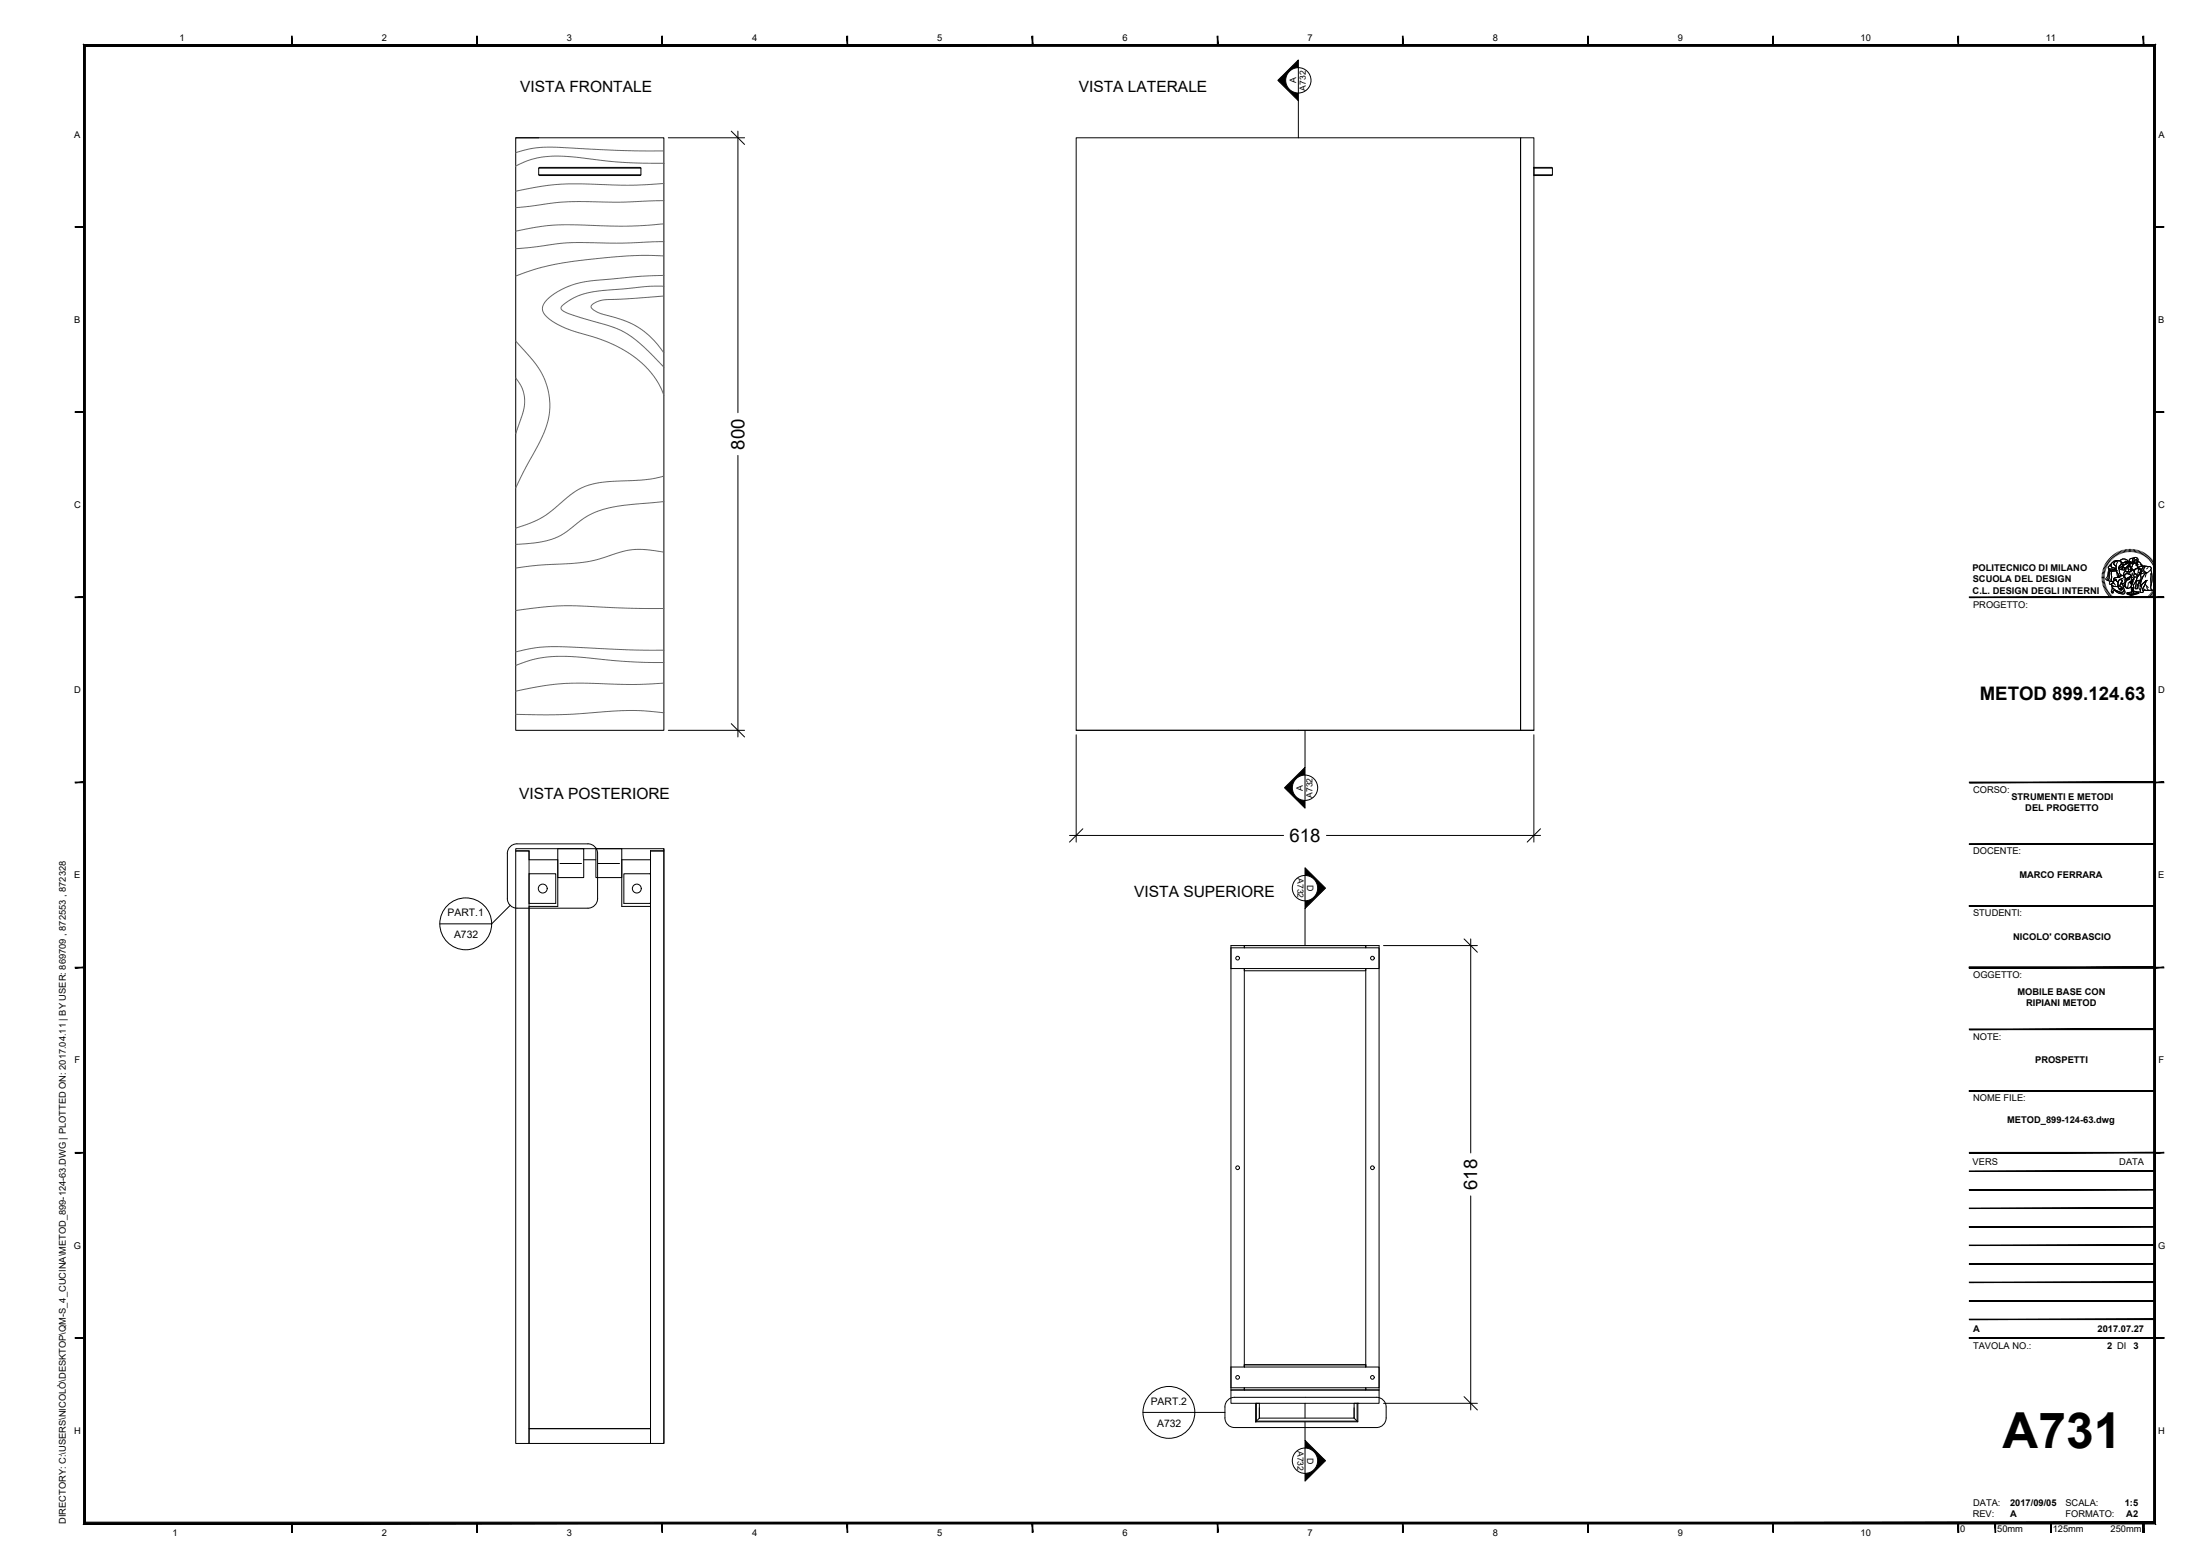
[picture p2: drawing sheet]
<svg xmlns="http://www.w3.org/2000/svg" width="594mm" height="420mm" viewBox="0 0 594 420" stroke-linecap="round" stroke-linejoin="round" font-family="sans-serif">
<!-- layer: Livello 1 -->
<g fill="none" stroke="#000" stroke-width=".27">
<path d="M139.3 37.2h6.2M139.3 37.2h40v160h-40zM290.6 37.2h120v160h-120zM410.6 37.2h3.6v160h-3.6zM145.5 47.2h27.6M145.5 45.4h27.6M145.5 45.4l.2-.2h27.2l.2 .2v1.8l-.2 .2h-27.2l-.2-.2zM414.2 45.4h5M414.2 47.2h5M419.2 45.4l-.2-.2h-4.8v2.2h4.8l.2-.2M419.2 45.4v1.8M567.6 155.9h.6"/>
<path d="M567.6 155.6h.7M567.6 155.2l.7 .1M567.6 154.9l.7 .1M567.7 154.5l.7 .1M567.8 154.2l.6 .1M567.9 153.8l.6 .2M568 153.5l.6 .2M568.1 153.2l.6 .2M568.2 152.8l.7 .3M568.3 156.3h-.7M568.3 156.6h-.7M568.3 156.9l-.7 .1"/>
<path d="M568.4 157.2l-.7 .2M568.4 152.5l.6 .3M568.4 157.6l-.6 .1M568.5 157.9l-.6 .2M568.6 152.2l.6 .3M568.6 158.2l-.6 .2M568.7 158.5l-.6 .2M568.7 151.9l.6 .3M568.8 158.8l-.6 .3M568.9 151.6l.6 .4M569 159.1l-.6 .3M569.1 159.4l-.6 .3"/>
<path d="M569.2 151.3l.5 .4M569.3 159.7l-.6 .3M569.4 151l.5 .5M569.5 153.6h.1M569.5 153.6v.4M569.5 159.9l-.6 .4M569.6 150.8l.5 .4M569.6 154.1l-.2 .5-.1 1.4-.4 .6 .4 .2M569.7 154.1l-.2-.5 .6 .1a.82 .82 0 0 0 1.3-.2l.1 .6M569.7 154.1h.1M569.7 154.1l-.4 .1-.2 1.4-.5 .7 .3 .3M569.7 154.1h1.8"/>
<path d="M569.8 152.5l.3-.2v.3a.81 .81 0 0 0 .9 .8l.3 .1-.1 .2a.64 .64 0 0 1-1-.1l-.4 .1a.51 .51 0 0 1-.5-.4 .51 .51 0 0 1 .3-.6zM569.9 150.5l.4 .5M569.9 154.1l.4 .1-.2 .6v2.1l-.1 .1a.43 .43 0 0 1-.6-.2 .43 .43 0 0 1 .1-.6l.1-1.4zM569.9 154.1l-.3 .6-.1 1.5-.2 .6 .7 .2M570.1 152.3l-.6 .6a.44 .44 0 0 0-.2 .5 .44 .44 0 0 0 .5 .3h.3a.81 .81 0 0 0 1.3-.2M570.1 157.7h.1M570.1 157.7l.2 .3M570.1 150.3l.5 .5M570.1 157.7h.1a1.21 1.21 0 0 0 1.7 .5M570.2 157h.1M570.2 152l.6-.4 1.3-.2a.99 .99 0 0 0-1.2 1l.5 .4v.7l-.6-.2a.66 .66 0 0 1-.7-.7zM570.3 158l.7 .4 .9-.2"/>
<path d="M570.3 158.1l.1 .5 .7 .7 1.9 .9M570.3 158.1l.7 .3 .9-.2 .4 1 .2-.2 .3 .4-.1-.5 .3 .4-.1-.3M570.3 158.1h.1M570.3 154.2l-.2 .6 .1 2.2M570.4 150l.4 .5M570.4 158.7v.2a.85 .85 0 0 0 0 1.2l.3-.2-.2-.1a.49 .49 0 0 1 .4-.4 .49 .49 0 0 1 .5 .3l.9 .5a1.04 1.04 0 0 0 1.5-.1l-.2-.8M570.5 158.7l.7 .7 1.4 .5h.7l.3-.6a.65 .65 0 0 1 .1 1 .65 .65 0 0 1-1 0l-1.3-.6a.44 .44 0 0 0-.5-.3 .44 .44 0 0 0-.3 .5v.2h-.2a.82 .82 0 0 1 0-1.2zM570.6 157.2a.5 .5 0 0 0-.8-.2 .5 .5 0 0 0 .1 .8 .72 .72 0 0 1 .7-.4 .72 .72 0 0 1 .7 .6M570.7 149.8l.4 .6M571 149.6l.4 .6M571.1 151.7l.8-.3a.73 .73 0 0 1 .9 .5 .73 .73 0 0 1-.5 .9l-.2 .6 .1 .3a1.43 1.43 0 0 0 .6 1.6l.2 .1-.5 .1-.1 .4-.4-.2 .1-.4-.6-1.2-.1-1.3a.65 .65 0 0 1-.5-.4 .65 .65 0 0 1 .2-.7zM571.2 156.5l.7 .7"/>
<path d="M571.2 156.6l-.5 .5 .1 .4M571.3 156.6l.7 .6v-.2a.53 .53 0 0 1 .6-.5 .53 .53 0 0 1 .5 .5 .32 .32 0 0 0-.3 .3 .32 .32 0 0 0 .3 .4M571.3 156.6h.1M571.3 156.6l.1 .1a.73 .73 0 0 1 .5 1.1v.4M571.3 156.6l-.6 .5 .1 .4-.7 .2M571.3 149.4l.3 .6M571.3 153.5l-.5-.2a.67 .67 0 0 1-.8-.7l.2-.5 .5-.5 .8-.2a.82 .82 0 0 1 1.1 .2 .82 .82 0 0 1-.1 1.1 .92 .92 0 0 0-.2 1.3 1.1 1.1 0 0 0 .7 1.4l-.5 .1M571.5 154.1h.1M571.5 154.1l.6 1.2-.1 .5-.3 .1a.72 .72 0 0 0-.9 .7l.2 .1-.3 .5-.5-.2M571.5 154.1a1.01 1.01 0 0 0-1.4 .6l.1 2.3M571.6 149.2l.3 .6M571.6 154.5l.2 1.4"/>
<path d="M571.8 151.7l-.4 1v1.3l.7 1.3-.1 .5 .4 .1 .1-.4M571.9 149.1l.3 .6M571.9 158.2l.1-1a.59 .59 0 0 1 .4-.7 .59 .59 0 0 1 .7 .4l-.7 1.4 .8 .7-.4-.2 .2 .5-.3-.4M571.9 158.2h.1M571.9 158.2l.1 .5 .3 .3v.2l.2-.2M572 155.8l-.3 .1a.6 .6 0 0 0-.7 .1 .6 .6 0 0 0-.2 .6l.2 .1M572.1 151.4a1.01 1.01 0 0 0-1.2 1l.5 .4M572.2 148.9l.3 .6M572.3 156.5a.47 .47 0 0 1 .7 .2 .47 .47 0 0 1-.2 .6l-.4 1 .8 .6-.4-.1 .1 .5-.2-.4v.5l-.2-.4-.2 .2 .1-.2-.4-.6v-1.2zM572.4 153.3a.56 .56 0 0 0 .8 .5M572.5 151.5h.1M572.5 151.5l.7-.6 1.1 .3a.3 .3 0 0 1 .3 .4 .3 .3 0 0 1-.5 .1l-.1-.2-.6 .5-.6-.2"/>
<path d="M572.5 155.5h.1M572.5 155.5l-.1 .4-.4-.1-.3 .1a.72 .72 0 0 0-.9 .7l.2 .1 .3-.1M572.5 159h.1M572.6 148.8l.2 .6M572.7 158.9l.1 .5-.3-.4M572.7 158.9h.1M572.7 151.2l.4-.3h.7l.5 .3 .3 .4-.2 .2-.4-.3-.5 .5h-.4l-.6-.5zM572.7 157.6l-.3 .7 .8 .6-.4-.1 .1 .2M572.7 157.6h.1M572.7 157.5l.4 .2M572.8 157.5l-.1 .1M572.8 157.5h.1"/>
<path d="M572.8 157.5l.3 .2 .3 1a.79 .79 0 0 1 .1 .9 .79 .79 0 0 1-.9 .3l-1.5-.6-.7-.7-.1-.5M572.9 148.7l.2 .6M572.9 159h.1M573 156.3l-.5 .1M573 156.3h.1M573 156.3h.2M573 155.4l-.5 .1M573 155.4h.1M573 155.4l.6 .2M573 155.4l.6 .3 .5 .8M573.1 153h.1M573.1 153l.3 .2"/>
<path d="M573.1 157.7h.1M573.1 153l-1 .4M573.1 157.7l.3 1a.81 .81 0 0 1-.3 1.2h-.5M573.1 153l-.7 .3a.59 .59 0 0 0 .8 .5l-.2-.3 .3-.3M573.1 153.2l.9 .1-.3 .1a.38 .38 0 0 1-.4 .6 .38 .38 0 0 1-.2-.7zM573.2 152.7h.1M573.2 152.7l-.1 .3M573.2 148.6l.2 .6M573.3 153.2h.1M573.3 152.4l-.9 .3-.3 .7M573.3 152.4h.1M573.3 152.4l-.1 .3"/>
<path d="M573.3 152.4l-.3 .5M573.4 153.2h.1M573.4 155.9l.8 .5M573.5 153.3a.33 .33 0 0 0-.4 .3 .33 .33 0 0 0 .4 .3 .33 .33 0 0 0 .2-.5l.3-.1-.7 .1M573.5 156.4l.3 .4-.1 .5M573.6 155.6h.1M573.6 155.6l.5 1.1M573.6 155.6l.2-.4a.9 .9 0 0 1 1.2-.1l.3 .3a.26 .26 0 0 1 .1 .4 .26 .26 0 0 1-.4 0l-.5 .3M573.6 148.5l.1 .6M573.6 158.2l.8 .7M573.6 155.3l.6-.4h.6l.5 .5a.3 .3 0 0 1 .1 .4 .3 .3 0 0 1-.4 0l-.3 .2a.51 .51 0 0 1-.6 .3 .51 .51 0 0 1-.4-.5zM573.7 157.3l-.6 .4"/>
<path d="M573.7 157.3h.1M573.8 152.3l.1 .1M573.9 152.4h.1M573.9 151.9l.2 .1M573.9 154.2h.1M573.9 154.2l-.4 .6-.1 .7M573.9 157.6l.1 .9M573.9 148.4l.2 .7M574 158.5h.1M574 152h-.1M574 152.3h.1M574 152.3l-.3 .2-.4-.2-.6 .2"/>
<path d="M574 156.2l1.2-.3-.1 .4-.5 .3-.5-.2zM574.1 157l-.3 1-.4 .4M574.1 156.5h.1M574.1 156.5l-.1 .5-.3 .3M574.1 156.5l-.2 1.1-.3 .6 .4 .4a.94 .94 0 0 0 1.4 0l.1 .1M574.1 156.7h.1M574.1 156.7l-.1 .4-.3 .2M574.3 152.1l.8-.2a.32 .32 0 0 1 .1 .6 .32 .32 0 0 1-.5-.2zM574.3 148.4l.1 .6M574.3 151.8l-.3 .5M574.3 151.7h.1M574.3 151.7l-.2 .6-.2 .1"/>
<path d="M574.3 151.7l-.3-.2-.6 .5-.6-.2-.1 .7 .6-.2 .4 .2 .2-.1M574.3 153l.5-.3 .4 .1 .5 1a.22 .22 0 0 1-.1 .3 .22 .22 0 0 1-.3-.1 .22 .22 0 0 1 .2-.3l-.2-.7a.44 .44 0 0 0-.7-.1 .44 .44 0 0 0 .1 .7v.2a.46 .46 0 0 1-.3 .7 .46 .46 0 0 1-.5-.5zM574.4 152l-.1 .2h.3a.36 .36 0 0 0 .4 .2 .36 .36 0 0 0 .3-.3l-.2-.2v.2M574.4 152h.1M574.4 152l.7 .1M574.5 156.1h.1M574.7 152.8h.1M574.7 152.8l-.4 .3-.2 .7a.42 .42 0 0 0-.1 .5 .42 .42 0 0 0 .5 .2 1.19 1.19 0 0 0 0-1.5 .43 .43 0 0 1 .5-.2 .43 .43 0 0 1 .3 .3M574.7 148.3v.7M574.7 152.8l.4-.1 .3 .3 .4 1a.23 .23 0 0 1-.3 .2 .23 .23 0 0 1-.2-.4M574.7 152.9l.6 .1 .2 .5a.64 .64 0 0 1-.1 .7 .64 .64 0 0 1-.7 .2l-.2-1.2zM574.7 151.9l.4 .2"/>
<path d="M574.7 151.9h.1M574.7 151.9l.1-.2a.53 .53 0 0 1 .8 .5l-.3 .1-.2-.4v.2M574.7 151.9v-.2a.51 .51 0 0 1 .6-.1 .51 .51 0 0 1 .3 .5l-.3 .2M574.7 156.4h.1M574.7 157.3l-.3 1.6 1.1-.2M574.8 156l.2 .1M574.8 156.3l.1 .1M574.9 156.1h-.1M574.9 153.1v.1M575 153.1l-.2 .1M575 148.3v.7M575.1 152.1h.1"/>
<path d="M575.1 154.4v.7M575.2 155.9l-.2 .5a.5 .5 0 0 1-.8-.1M575.2 153l.2 .2-.1 .1M575.4 148.3v.7M575.4 153.4l-.2 .1M575.4 154.1l-.2 .3h-.5M575.4 153.3a.41 .41 0 0 1 0 .5 .41 .41 0 0 1-.6 0l-.1-.1M575.5 158.7h.1M575.6 152.2h.1M575.6 159.9l.8-.2 1.2 .2-2.1 .6-1.1-.4v.3l1.1 .4 2.1-.6v-.3M575.6 159.9h.1M575.6 159.9l-1.2 .2"/>
<path d="M575.6 152.2l.1-.2 .1 .6-.2 .7M575.6 152.2v-.1a.91 .91 0 0 1 0 1.2l.1 .4M575.6 156.7h.1M575.6 156.7l-.1 .2a.22 .22 0 0 1-.1 .3 .22 .22 0 0 1-.3-.1l.2 .3a.23 .23 0 0 1 .3 .1 .23 .23 0 0 1-.1 .3l.3-.2-.3 1.1M575.6 156.7l.4-.2-.1 .6M575.6 157.3l-.1 .5 .3-.2M575.6 156.7l-.2 .5h-.3l.3 .3 .2-.1M575.6 156.7l-.1 .2a.22 .22 0 0 1-.1 .3 .22 .22 0 0 1-.3-.1l.2 .4 .3-.1v.4l.3-.7M575.6 159.3h.1M575.7 151.7l.1 .4M575.7 148.3v.7M575.8 153.9l.5 .3"/>
<path d="M575.8 157l-.1 .3-.1-.2M575.8 154.7l-.2 1.4M575.8 158.8l.2-.1 .2 1.4-.3-.9-.4 1zM575.9 157.1h.1M575.9 158.7h.1l.2 1-.3-.5-.3 .7zM575.9 155.9l-.4 .3 .1 .5M576 156.5h.1M576 156.5l-.4 .2M576 154.8l-.4 .8M576.1 148.4l-.1 .6M576.1 150.8l-.3 .7 .1 .8h.2l.1-.6a.61 .61 0 0 1 .8-.6l.2 .5-.4 1 .1 .1 .2-.2M576.1 150.8h.1"/>
<path d="M576.1 150.8l-.3 .7 .1 .8h.2l.1-.5M576.1 150.8l.4-.3 .7 .2 .2 .4-.3 1.4M576.1 150.8h-.5a.62 .62 0 0 0-.6 .7l.5 .4 .1 .3M576.1 150.8h-.5a.62 .62 0 0 0-.6 .7M576.2 151.8h.1M576.2 151.8a.41 .41 0 0 0 .3 .4 .41 .41 0 0 0 .4-.2v.7l.2-.2M576.2 151.8l.2 .3 .5-.1M576.2 150.6h.7l.5 .5-.1 .8-.4 .8v-.7l.3-.4-.3-.6-.2 .2a.76 .76 0 0 0-.6 1.1h-.2l-.1-.8zM576.3 153.9l.2-.1a.93 .93 0 0 1 1.2-.2 .6 .6 0 0 1 .7 .4 .6 .6 0 0 1-.3 .7 1.02 1.02 0 0 1-1.1 .6l-.7-.7zM576.3 151.5l.3 .1M576.4 155.9l.8-.1-.7 1.5a1.5 1.5 0 0 0-.4 1.5h-.3l-.2 .5-.2-.9zM576.4 155.9l-.9 2.4 .1 1"/>
<path d="M576.4 151.2l.5-.2 .3 .6-.3 .4a.4 .4 0 0 1-.4 .1 .4 .4 0 0 1-.3-.3zM576.4 154.9a.62 .62 0 0 0 0 1l.9-.2 .4-.6M576.4 148.4l-.1 .7M576.4 152h.1M576.5 154.9h.1M576.5 154.9h-.1a.66 .66 0 0 0 0 1l-.4 .6M576.5 151.6h-.1M576.5 154.9l-.2-1-.6-.2v.3l-.5 .4h-1.1l-.2-.2-.2 .2-.3 1.1 .2 .1 .5-.7h.6l.5 .3 .1 .2a.28 .28 0 0 1 .2 .3 .28 .28 0 0 1-.3 .3l-.1 .3-.5 .3-.6-.4 .5-.1M576.5 151.9h.1M576.6 158.8h.1M576.8 148.5l-.2 .6M576.8 157h.1"/>
<path d="M576.8 157l.8-.3-.1 .8M576.8 151.7l.2 .1M576.8 157l-.2 1.8a.41 .41 0 0 0 .3 .2 .41 .41 0 0 0 .4-.2l-.2-.4 .4-.9M576.8 156.9l-.2 1.9M576.9 151.7v.1M577.1 152.5v.2a.49 .49 0 0 0 .3 .4 .49 .49 0 0 0 .5-.1l.6-.2-.3-.2M577.1 152.5h.1M577.1 152.5l.2-1 .7 .6 .2 .5M577.1 152.5v.2a.35 .35 0 0 1 .3 .3 .35 .35 0 0 1-.2 .4h-.1M577.1 152.5l.3 .7M577.1 155h.1M577.1 148.6l-.1 .6"/>
<path d="M577.1 153.4h.1M577.1 153.4l-.8 .5M577.1 153.4l.3 .1M577.2 155.7l-.7 1.6a1.5 1.5 0 0 0-.4 1.5M577.3 154.9l-.3 .1M577.3 151.5l.7 .6 .2 .5M577.3 155.3h-.1M577.4 153.5h.1M577.5 157.5h.1M577.5 148.6l-.2 .7M577.6 156.7h.1M577.6 156.7l-.8 .1"/>
<path d="M577.6 156.7l-.7 .2M577.6 156.8l-.5 1.6a.37 .37 0 0 1 0 .6 .37 .37 0 0 1-.5-.2M577.7 155.1h.1M577.7 155.1l-.5 .6-.4 1.1M577.8 148.8l-.2 .6M577.9 157.1h.1M577.9 157.1a1.87 1.87 0 0 0-.1 2.1l.2 .1M577.9 154.6l-.1 .4M577.9 153.6a.58 .58 0 0 1 .5 .6 .58 .58 0 0 1-.5 .6 .59 .59 0 0 1-.5 .5 .59 .59 0 0 1-.6-.2l-.1-.1a.75 .75 0 0 1-.1-1.2l.6-.2a.31 .31 0 0 1 .4 .2 .31 .31 0 0 1-.2 .4v.2a.22 .22 0 0 0 .2 .3 .22 .22 0 0 0 .2-.2l.2-.4-.1-.4-.6-.3-.9 .4-.1 .6M577.9 152.4l.6 .4M578 154.8h.1M578 154.8l.2 .1-.1 1.4-.1 .4h-.4"/>
<path d="M578 154.8l-.3 .3M578 156.7h-.4M578 158.1l-.1 .2 .3 .2M578.1 148.9l-.2 .6M578.2 154.9l-.1 1.2-.2 1M578.2 152.6h.1M578.3 157.8l1.1-1-.5 1.6a1.28 1.28 0 0 0-.2 1.4l-.1 .1a.45 .45 0 0 1-.7 0 .45 .45 0 0 1 .1-.7zM578.4 153.8a1.04 1.04 0 0 1 .6-.9 1.04 1.04 0 0 1 1 .2 .55 .55 0 0 1 .8 .1 .55 .55 0 0 1-.2 .8l-.3 .3a1.09 1.09 0 0 1-1.9-.3M578.4 155.6l.1 .6M578.5 152.8h.1M578.5 149l-.3 .6M578.6 159.3l2.5 .1"/>
<path d="M578.8 149.2l-.3 .6M578.9 154.8l-.9 .1M578.9 159l.6 .4M579 152.9h.1M579 152.9l-.6 .9-1-.3M579 152.9a2.35 2.35 0 0 0-1.9 .5M579.1 149.4l-.3 .5M579.1 152.9a2.5 2.5 0 0 0-2 .5M579.3 157.8l.8 .9M579.3 154.8a6.7 6.7 0 0 0-1.4 3.4l1.5-1.4M579.4 152.9a.92 .92 0 0 0-.5 1 .92 .92 0 0 0 .9 .7M579.4 149.5l-.4 .6"/>
<path d="M579.4 156.8l-.6 1.8a.5 .5 0 0 0-.2 .7 .5 .5 0 0 0 .7 .1h1.8M579.4 156.8l-1.5 1.4a5.9 5.9 0 0 1 1.5-3.4l.4-.1a.86 .86 0 0 1-.9-.9 .86 .86 0 0 1 .9-.9l.1 .1a.62 .62 0 0 1 .7 .1 .62 .62 0 0 1 .2 .7l.3 2.9a3.1 3.1 0 0 0-.1 2.6l.1 .1M579.4 156.8h.1M579.5 156.8l-.6 1.6a1.3 1.3 0 0 0-.2 1.4l-.2 .2a.41 .41 0 0 1-.6-.1 .41 .41 0 0 1 .1-.6l.3-1.5M579.6 154.8l-.3 1M579.7 158.3a1.05 1.05 0 0 0 .7 1.1M579.7 149.7l-.4 .6M579.9 156.7l-.5 .1M580 153.3l-.3 .3M580 150l-.4 .5M580.3 150.2l-.5 .5M580.5 150.4l-.4 .5"/>
<path d="M580.7 155h.1M580.7 155l.1 3.3M580.8 150.7l-.5 .5M580.8 153.9a9.5 9.5 0 0 1 0 4.9l.3 .6M581 151l-.5 .4M581.1 159.4h.1M581.1 159.8l.5 .4M581.2 159.5l.6 .4M581.2 151.2l-.5 .4M581.4 159.2l.6 .4M581.5 151.5l-.6 .4M581.5 159l.7 .2"/>
<path d="M581.7 151.8l-.6 .4M581.7 158.7l.6 .2M581.8 158.4l.6 .2M581.8 152.1l-.5 .3M581.9 158l.6 .2M582 157.7l.6 .2M582 152.4l-.6 .3M582.1 157.4l.6 .1M582.1 157.1l.7 .1M582.2 156.8l.6 .1M582.2 152.7l-.6 .3M582.2 156.4l.7 .1"/>
<path d="M582.2 156.2h.7M582.3 153.1l-.6 .2M582.5 153.4l-.7 .2M582.6 153.7l-.7 .2M582.7 154.1l-.7 .2M582.7 154.4l-.6 .2M582.8 154.8l-.7 .1M582.8 155.1l-.6 .1M582.9 155.5h-.7M582.9 155.9h-.7M569.7 160.2l-.6 .4M569.9 160.4l-.6 .5"/>
<path d="M570.1 160.7l-.5 .4M570.3 160.9l-.5 .5M570.5 161.1l-.4 .6M570.8 161.4l-.4 .5M571.1 161.6l-.5 .5M571.3 161.8l-.4 .5M571.6 161.9l-.4 .6M571.9 162.1l-.4 .6M572.2 162.2l-.3 .7M572.5 162.4l-.3 .6M572.8 162.5l-.3 .6M573.1 162.6l-.2 .7"/>
<path d="M573.4 162.7l-.2 .6M573.7 162.8l-.2 .6M574 162.8l-.1 .7M574.3 162.9l-.1 .7M574.4 160.1l2-.4 1.2 .2-2.1 .6zM574.4 160.1l1.1 .4v.3l-1.1-.4zM574.4 160.1h.1M574.7 162.9l-.1 .7M575 162.9v.7M575.3 162.9v.7M575.5 160.6h.1M575.5 160.5l2.1-.6v.3l-2.1 .6z"/>
<path d="M575.5 160.5v.3M575.6 162.9l.1 .7M576 162.9v.7M576.3 162.9l.1 .6M576.6 162.8l.1 .7M576.9 162.7l.2 .7M577.2 162.7l.2 .6M577.5 162.6l.3 .6M577.8 162.4l.3 .7M578.1 162.3l.3 .6M578.4 162.2l.3 .6M578.7 162l.4 .6"/>
<path d="M579 161.8l.4 .6M579.3 161.7l.4 .5M579.5 161.5l.4 .5M579.8 161.3l.4 .5M580 161l.5 .5M580.3 160.8l.4 .5M580.5 160.6l.5 .4M580.7 160.3l.5 .5M580.9 160.1l.5 .4M290.6 197.2h123.6M139.3 229.2h40v.6h-3.6v2.4h-7.8v12.6h7.8v141h-32.8v-141h7.7v-12.6h-7.7v-2.4h-3.6zM139.3 229.8h3.6v160h-3.6z"/>
<path d="M142.9 235.9h7.2v8h-7.2zM150.6 229.2h7v7.8h-7zM151.2 233.2h5.8M157.6 232.2h3.3M160.9 229.2h7v7.8h-7zM161.5 233.2h5.8M168.5 235.9h7.2v8h-7.2zM175.7 229.8h3.6v160h-3.6zM175.7 229.8v4M179.3 229.2v160.6M332.4 255.9h40v5.6h-40M368.8 255.3h-36.4v120h3.6"/>
<path d="M368.8 255.3v.6M368.8 255.3h3.6v120h-3.6v-.6v.6h-32.8M368.8 255.3h-32.8v.6M336 261.5v107.6v-.6h32.8v.6v-107.6v.6h-32.8M332.4 375.3h40v3.6h-40zM332.4 369.1h40v5.6h-40M336 368.5h32.8M336 374.7v.6M339.3 378.9v4.8h27.2v-4.8M366.7 378.9v5h-27.6M366.7 378.9h.1M366.7 378.9h-1v4l1 1"/>
<path d="M142.9 385.8h32.8v4h-32.8zM339.1 383.9h.2M340.1 382.9v-4h-1v5M365.7 380.1v2.8h-25.6l-1 1"/>
<circle cx="146.6" cy="239.9" r="1.2"/>
<circle cx="172" cy="239.9" r="1.2"/>
<circle cx="334.2" cy="258.7" r=".5"/>
<circle cx="370.6" cy="258.7" r=".5"/>
<circle cx="334.2" cy="315.3" r=".5"/>
<circle cx="370.6" cy="315.3" r=".5"/>
<circle cx="334.2" cy="371.9" r=".5"/>
<circle cx="370.6" cy="371.9" r=".5"/>
</g>
<g fill="none" stroke="#666" stroke-width=".27">
<path d="M179.3 40.8a529.9 529.9 0 0 1-31.4-1.1 26.3 26.3 0 0 0-8.6 1.5M179.3 49.5a142.5 142.5 0 0 1-22.6 .1 61.2 61.2 0 0 0-15 1.5l-2.4 .5M179.3 54.2h-1.9a238.1 238.1 0 0 1-23.2 .3l-4.4 .3-10.5 1.3M179.4 44.1a155.6 155.6 0 0 1-25.6-1.8 23.8 23.8 0 0 0-13.5 2l-1.1 .6M179.3 60.5l-10.1 .6-18.6-.4-4.7 .5-6.6 1.2M179.3 65.3l-11.3 .4-14.6-.1-14.1 1.5M179.3 74.4l-6 .2-6 .5a58.2 58.2 0 0 0-12 1.6l-2.4 .9a11.3 11.3 0 0 0-6.3 5 3.2 3.2 0 0 0 1.8 3.6l2.7 1.7a47.4 47.4 0 0 0 9.9 3.3 28.9 28.9 0 0 1 16.9 12.5l1.4 3.1M179.3 77.3a70.4 70.4 0 0 0-11.6 .8l-1.9 .1a23.9 23.9 0 0 0-11.7 2.7l-.4 .3a4.2 4.2 0 0 0-2.2 2 2.07 2.07 0 0 0 1.6 1.3l9.6 3a24.3 24.3 0 0 1 12.6 7.6l4 4M179.3 79.9l-12.5 .9a11.8 11.8 0 0 0-5.7 .7 1.75 1.75 0 0 0-1.5 1.5l.5 .6a11.4 11.4 0 0 0 5.3 2 22 22 0 0 1 13.9 9.7M179.3 69.1a126.7 126.7 0 0 0-26.6 1.8 58.3 58.3 0 0 0-13.4 3.6M139.3 92.1a43.6 43.6 0 0 1 6.8 8.3 18.7 18.7 0 0 1-.4 19l-4.3 8-2.1 4.3M139.3 102.1a10.1 10.1 0 0 1 1.3 11.2l-1.3 3.8"/>
<path d="M179.3 128.6a40.5 40.5 0 0 1-12.4 1.3 20.9 20.9 0 0 0-11.6 2.8l-1.6 1.2a48.9 48.9 0 0 1-7.5 5.9l-3.1 1.5-3.8 1.3M179.3 135.4l-2 .2a65.9 65.9 0 0 0-15 2.1l-1.2 .5a18.9 18.9 0 0 0-5.8 3.6l-1.1 .8a18.8 18.8 0 0 1-12.2 4.2l-2.7 .2M179.3 149.1l-1.3-.2a20.8 20.8 0 0 0-12.5 .8 37.4 37.4 0 0 1-13.6 2.6l-6.3 .3-6.3 .8M179.3 175.6a452.7 452.7 0 0 1-28.2-1 37.7 37.7 0 0 0-11.8 1.4M179.3 178.9a213.1 213.1 0 0 1-24.7-1.6 31.3 31.3 0 0 0-15.3 2.4M179.3 164.3a362.6 362.6 0 0 1-24.4-.7 77.3 77.3 0 0 0-13.1 .9l-2.5 .4M179.3 184.5a151.3 151.3 0 0 1-21.4 0 64 64 0 0 0-16.2 1.6l-2.4 .5M179.3 192.5a69.9 69.9 0 0 0-17.5-.2l-10 .7-12.5-.1"/>
</g>
<path d="M556.8 165.6l30.2-.1zM556.8 161.3l30.2 4.2-30.2 .1z" fill="#fff"/>
<path d="M556.8 165.6l30.2-.1zM556.8 161.3l30.2 4.2-30.2 .1z" fill="none" stroke="#fff" stroke-width=".27"/>
<path d="M556.8 161.3l30.2 3.9-5.2-3.9zM556.8 161.3l30.2 3.9v.3z" fill="#fff"/>
<path d="M556.8 161.3h25l5.2 3.9zM556.8 161.3l30.2 3.9v.3z" fill="none" stroke="#fff" stroke-width=".27"/>
<path d="M581.8 146.7l5.2 1.5v-1.5zM581.8 146.7l5.2 1.5-5.2 13.1zM587 148.2l-5.2 13.1 5.2 3.9z" fill="#fff"/>
<path d="M581.8 146.7h5.2v1.5zM581.8 146.7l5.2 1.5-5.2 13.1zM587 146.7h-5.2v14.6h-25v4.3h30.2M587 148.2v17l-5.2-3.9z" fill="none" stroke="#fff" stroke-width=".27"/>
<g fill="#000">
<path d="M22.6 12l.5 399v-398.5zM22.6 12l.5 399-.5 .5zM23.1 411l-.5 .5 559-.5zM22.6 411.5l559-.5 .4 .5zM581.6 12.5v398.5l.4 .5zM582 12v399.5l-.4-399zM23.1 12.5h558.5l.4-.5zM22.6 12h559.4l-558.9 .5z"/>
<path d="M78.7 9.8l.2 2.5v-2.5zM78.7 9.8l.2 2.5h-.2z"/>
<path d="M128.7 9.8l.2 2.5v-2.5zM128.7 9.8l.2 2.5h-.2z"/>
<path d="M178.7 9.8l.2 2.5v-2.5zM178.7 9.8l.2 2.5h-.2z"/>
<path d="M228.7 9.8l.2 2.5v-2.5zM228.7 9.8l.2 2.5h-.2z"/>
<path d="M278.7 9.8l.2 2.5v-2.5zM278.7 9.8l.2 2.5h-.2z"/>
<path d="M328.7 9.8l.2 2.5v-2.5zM328.7 9.8l.2 2.5h-.2z"/>
<path d="M378.7 9.8l.2 2.5v-2.5zM378.7 9.8l.2 2.5h-.2z"/>
<path d="M428.7 9.8l.2 2.5v-2.5zM428.7 9.8l.2 2.5h-.2z"/>
<path d="M478.7 9.8l.2 2.5v-2.5zM478.7 9.8l.2 2.5h-.2z"/>
<path d="M528.7 9.8l.2 2.5v-2.5zM528.7 9.8l.2 2.5h-.2z"/>
<path d="M578.7 9.8l.2 2.5v-2.5zM578.7 9.8l.2 2.5h-.2z"/>
<path d="M20.3 61.4h2.5v-.2zM20.3 61.2h2.5l-2.5 .2z"/>
<path d="M581.8 61.2v.2l2.5-.2zM581.8 61.4l2.5-.2v.2z"/>
<path d="M20.3 111.4h2.5v-.2zM20.3 111.2h2.5l-2.5 .2z"/>
<path d="M581.8 111.2v.2l2.5-.2zM581.8 111.4l2.5-.2v.2z"/>
<path d="M20.3 161.4h2.5v-.2zM20.3 161.2h2.5l-2.5 .2z"/>
<path d="M531.8 161.4h50v-.2zM531.8 161.2h50l-50 .2z"/>
<path d="M581.8 161.2v.2l2.5-.2zM581.8 161.4l2.5-.2v.2z"/>
<path d="M20.3 211.4h2.5v-.2zM20.3 211.2h2.5l-2.5 .2z"/>
<path d="M531.8 211.4h50v-.2zM531.8 211.2h50l-50 .2z"/>
<path d="M581.8 211.2v.2l2.5-.2zM581.8 211.4l2.5-.2v.2z"/>
<path d="M531.8 228h50v-.2zM531.8 227.8h50l-50 .2z"/>
<path d="M531.8 244.5v.2l50-.2zM531.8 244.7l50-.2v.2z"/>
<path d="M531.8 244.7h50v-.2zM531.8 244.5h50l-50 .2z"/>
<path d="M20.3 261.4h2.5v-.2zM20.3 261.2h2.5l-2.5 .2z"/>
<path d="M531.8 261.2v.2l50-.2zM531.8 261.4l50-.2v.2z"/>
<path d="M531.8 261.2v.2l50-.2zM531.8 261.4l50-.2v.2z"/>
<path d="M531.8 277.8v.2l50-.2zM531.8 278l50-.2v.2z"/>
<path d="M531.8 261.2v.2l50-.2zM531.8 261.4l50-.2v.2z"/>
<path d="M531.8 261.2v.2l50-.2zM531.8 261.4l50-.2v.2z"/>
<path d="M581.8 261.2v.2l2.5-.2zM581.8 261.4l2.5-.2v.2z"/>
<path d="M531.8 294.5v.2l50-.2zM531.8 294.7l50-.2v.2z"/>
<path d="M531.8 294.5v.2l50-.2zM531.8 294.7l50-.2v.2z"/>
<path d="M20.3 311.4h2.5v-.2zM20.3 311.2h2.5l-2.5 .2z"/>
<path d="M531.8 316.2h50zM531.8 316.3l50-.1z"/>
<path d="M531.8 311.2v.2l50-.2zM531.8 311.4l50-.2v.2z"/>
<path d="M581.8 311.2v.2l2.5-.2zM581.8 311.4l2.5-.2v.2z"/>
<path d="M531.8 336.2h50zM531.8 336.3l50-.1z"/>
<path d="M531.8 331.2h50zM531.8 331.3l50-.1z"/>
<path d="M531.8 326.2h50zM531.8 326.3l50-.1z"/>
<path d="M531.8 321.2h50zM531.8 321.3l50-.1z"/>
<path d="M531.8 356.2h50zM531.8 356.3l50-.1z"/>
<path d="M531.8 351.2h50zM531.8 351.3l50-.1z"/>
<path d="M531.8 346.2h50zM531.8 346.3l50-.1z"/>
<path d="M531.8 341.2h50zM531.8 341.3l50-.1z"/>
<path d="M20.3 361.4h2.5v-.2zM20.3 361.2h2.5l-2.5 .2z"/>
<path d="M531.8 361.2v.2l50-.2zM531.8 361.4l50-.2v.2z"/>
<path d="M531.8 361.2v.2l50-.2zM531.8 361.4l50-.2v.2z"/>
<path d="M581.8 361.2v.2l2.5-.2zM581.8 361.4l2.5-.2v.2z"/>
<path d="M581.8 361.4h2.5v-.2zM581.8 361.2h2.5l-2.5 .2z"/>
<path d="M581.8 361.4h2.5v-.2zM581.8 361.2h2.5l-2.5 .2z"/>
<path d="M78.7 411.3l.2 2.5v-2.5zM78.7 411.3l.2 2.5h-.2z"/>
<path d="M128.7 411.3l.2 2.5v-2.5zM128.7 411.3l.2 2.5h-.2z"/>
<path d="M178.7 411.3l.2 2.5v-2.5zM178.7 411.3l.2 2.5h-.2z"/>
<path d="M228.7 411.3l.2 2.5v-2.5zM228.7 411.3l.2 2.5h-.2z"/>
<path d="M278.7 411.3l.2 2.5v-2.5zM278.7 411.3l.2 2.5h-.2z"/>
<path d="M328.7 411.3l.2 2.5v-2.5zM328.7 411.3l.2 2.5h-.2z"/>
<path d="M378.7 411.3l.2 2.5v-2.5zM378.7 411.3l.2 2.5h-.2z"/>
<path d="M428.7 411.3l.2 2.5v-2.5zM428.7 411.3l.2 2.5h-.2z"/>
<path d="M478.7 411.3l.2 2.5v-2.5zM478.7 411.3l.2 2.5h-.2z"/>
<path d="M528.7 411.3v2.5h.2zM528.7 411.3h.2v2.5z"/>
<path d="M528.7 411.3l.2 2.5v-2.5zM528.7 411.3l.2 2.5h-.2z"/>
<path d="M538.7 411.3l.2 2.5v-2.5zM538.7 411.3l.2 2.5h-.2z"/>
<path d="M553.7 411.3l.2 2.5v-2.5zM553.7 411.3l.2 2.5h-.2z"/>
<path d="M578.7 411.3l.2 2.5v-2.5zM578.7 411.3l.2 2.5h-.2z"/>
<path d="M578.6 411.3l.4 2.5v-2.5zM578.6 411.3l.4 2.5h-.4z"/>
</g>
<g fill="none" stroke="#000" stroke-width=".27">
<path d="M22.6 12l.5 .5v398.5zM22.6 12l.5 399-.5 .5zM22.6 12h559.4l-558.9 .5zM23.1 12.5l558.9-.5-.4 .5zM78.7 9.8h.2v2.5zM78.7 9.8l.2 2.5h-.2zM128.7 9.8h.2v2.5zM128.7 9.8l.2 2.5h-.2zM178.7 9.8h.2v2.5zM178.7 9.8l.2 2.5h-.2zM228.7 9.8h.2v2.5zM228.7 9.8l.2 2.5h-.2z"/>
<path d="M278.7 9.8h.2v2.5zM278.7 9.8l.2 2.5h-.2zM328.7 9.8h.2v2.5zM328.7 9.8l.2 2.5h-.2zM378.7 9.8h.2v2.5zM378.7 9.8l.2 2.5h-.2zM428.7 9.8h.2v2.5zM428.7 9.8l.2 2.5h-.2zM478.7 9.8h.2v2.5zM478.7 9.8l.2 2.5h-.2zM528.7 9.8h.2v2.5zM528.7 9.8l.2 2.5h-.2z"/>
<path d="M578.7 9.8h.2v2.5zM578.7 9.8l.2 2.5h-.2zM581.6 12.5l.4 399-.4-.5zM582 12v399.5l-.4-399zM180.5 37.2h20.6M197.5 35.4l3.6 3.6M199.3 35.4v76M20.3 61.4l2.5-.2v.2zM20.3 61.2h2.5l-2.5 .2zM581.8 61.2h2.5l-2.5 .2zM581.8 61.4l2.5-.2v.2zM20.3 111.4l2.5-.2v.2z"/>
<path d="M20.3 111.2h2.5l-2.5 .2zM581.8 111.2h2.5l-2.5 .2zM581.8 111.4l2.5-.2v.2zM199.3 123v76M20.3 161.4l2.5-.2v.2zM20.3 161.2h2.5l-2.5 .2zM531.8 161.4l50-.2v.2zM531.8 161.2h50l-50 .2zM581.8 161.2h2.5l-2.5 .2zM581.8 161.4l2.5-.2v.2zM180.5 197.2h20.6M197.5 195.4l3.6 3.6"/>
<path d="M20.3 211.4l2.5-.2v.2zM20.3 211.2h2.5l-2.5 .2zM531.8 211.4l50-.2v.2zM531.8 211.2h50l-50 .2zM581.8 211.2h2.5l-2.5 .2zM581.8 211.4l2.5-.2v.2zM531.8 228l50-.2v.2zM531.8 227.8h50l-50 .2zM531.8 244.7l50-.2v.2zM531.8 244.5h50l-50 .2zM20.3 261.4l2.5-.2v.2zM20.3 261.2h2.5l-2.5 .2z"/>
<path d="M531.8 261.2h50l-50 .2zM531.8 261.4l50-.2v.2zM531.8 277.8h50l-50 .2zM531.8 278l50-.2v.2zM581.8 261.2h2.5l-2.5 .2zM581.8 261.4l2.5-.2v.2zM531.8 294.5h50l-50 .2zM531.8 294.7l50-.2v.2zM20.3 311.4l2.5-.2v.2zM20.3 311.2h2.5l-2.5 .2zM531.8 316.2h50zM531.8 316.3l50-.1z"/>
<path d="M531.8 311.2h50l-50 .2zM531.8 311.4l50-.2v.2zM581.8 311.2h2.5l-2.5 .2zM581.8 311.4l2.5-.2v.2zM531.8 336.2h50zM531.8 336.3l50-.1zM531.8 331.2h50zM531.8 331.3l50-.1zM531.8 326.2h50zM531.8 326.3l50-.1zM531.8 321.2h50zM531.8 321.3l50-.1z"/>
<path d="M531.8 356.2h50zM531.8 356.3l50-.1zM531.8 351.2h50zM531.8 351.3l50-.1zM531.8 346.2h50zM531.8 346.3l50-.1zM531.8 341.2h50zM531.8 341.3l50-.1zM20.3 361.4l2.5-.2v.2zM20.3 361.2h2.5l-2.5 .2zM531.8 361.2h50l-50 .2zM531.8 361.4l50-.2v.2z"/>
<path d="M581.8 361.2h2.5l-2.5 .2zM581.8 361.4l2.5-.2v.2zM22.6 411.5l559-.5 .4 .5zM23.1 411h558.5l-559 .5zM78.7 411.3h.2v2.5zM78.7 411.3l.2 2.5h-.2zM128.7 411.3h.2v2.5zM128.7 411.3l.2 2.5h-.2zM178.7 411.3h.2v2.5zM178.7 411.3l.2 2.5h-.2zM228.7 411.3h.2v2.5zM228.7 411.3l.2 2.5h-.2z"/>
<path d="M278.7 411.3h.2v2.5zM278.7 411.3l.2 2.5h-.2zM328.7 411.3h.2v2.5zM328.7 411.3l.2 2.5h-.2zM378.7 411.3h.2v2.5zM378.7 411.3l.2 2.5h-.2zM428.7 411.3h.2v2.5zM428.7 411.3l.2 2.5h-.2zM478.7 411.3h.2v2.5zM478.7 411.3l.2 2.5h-.2zM528.7 411.3h.2v2.5zM528.7 411.3l.2 2.5h-.2z"/>
<path d="M538.7 411.3h.2v2.5zM538.7 411.3l.2 2.5h-.2zM553.7 411.3h.2v2.5zM553.7 411.3l.2 2.5h-.2zM578.6 411.3h.4v2.5zM578.6 411.3l.4 2.5h-.4zM578.7 411.3h.2v2.5zM578.7 411.3l.2 2.5h-.2z"/>
</g>
<path d="M197.1 112.9v8.6h4.4zM197.1 112.9h4.4v8.6z" fill="#fff"/>
<path d="M197.1 112.9l4.4 8.6h-4.4zM197.1 112.9h4.4v8.6z" fill="none" stroke="#fff" stroke-width=".27"/>
<path d="M373.6 255.3h25.3M395.3 253.5l3.6 3.6M397.1 253.5v57.8M397.1 322.9v57.8M373.6 378.9h25.3M395.3 377.1l3.6 3.6" fill="none" stroke="#000" stroke-width=".27"/>
<path d="M395 312.8v8.7h4.3zM395 312.8h4.3v8.7z" fill="#fff"/>
<path d="M395 312.8l4.3 8.7h-4.3zM395 312.8h4.3v8.7z" fill="none" stroke="#fff" stroke-width=".27"/>
<g fill="none" stroke="#000" stroke-width=".27">
<path d="M290.6 198.4v29M414.2 198.4v29M137 230.5a2.59 2.59 0 0 1 2.6-2.6h19.2a2.61 2.61 0 0 1 2.6 2.6v12.1a2.61 2.61 0 0 1-2.6 2.6h-19.2a2.61 2.61 0 0 1-2.6-2.6M137 230.5v12.1M288.8 225.6h57.8M292.4 223.8l-3.6 3.6M358.2 225.6h57.8M416 223.8l-3.6 3.6M137.8 244.5l-5 5h-14"/>
<circle cx="125.8" cy="249.5" r="7"/>
</g>
<path d="M348.1 223.4v4.4l8.7-4.4zM348.1 227.8l8.7-4.4v4.4z" fill="#fff"/>
<path d="M348.1 223.4h8.7l-8.7 4.4zM348.1 227.8l8.7-4.4v4.4z" fill="none" stroke="#fff" stroke-width=".27"/>
<g fill="none" stroke="#000" stroke-width=".27">
<path d="M350.6 18.3a3.4 3.4 0 0 1 3.4 3.4 3.4 3.4 0 0 1-3.4 3.4zM345.1 21.7l5.5-5.5v2.1a3.4 3.4 0 0 0-3.4 3.4 3.4 3.4 0 0 0 3.4 3.4v2.1zM350.6 27.2v10M352.4 197.2v10M346.9 212.7l5.5-5.5v2.1a3.4 3.4 0 0 0-3.4 3.4 3.4 3.4 0 0 0 3.4 3.4v2.1zM352.4 209.3a3.4 3.4 0 0 1 3.4 3.4 3.4 3.4 0 0 1-3.4 3.4zM350 237.4a3.4 3.4 0 0 1 2.4-1v6.8a3.4 3.4 0 0 1-3.2-2.1 3.4 3.4 0 0 1 .8-3.7zM352.4 234.3l5.5 5.5-5.5 5.5v-2.1a3.4 3.4 0 0 0 3.4-3.4 3.4 3.4 0 0 0-3.4-3.4zM352.4 245.3v10M331.7 377.9l1.1-.5 .6-.1h38.3a2.61 2.61 0 0 1 2.6 2.6v3a2.61 2.61 0 0 1-2.6 2.6h-38.3a2.61 2.61 0 0 1-2.6-2.6v-3a2.6 2.6 0 0 1 .9-2zM352.4 378.9v4M308.6 381.4h22.2"/>
<path d="M350 392a3.4 3.4 0 0 1 2.4-1v6.9a3.4 3.4 0 0 1-3.2-2.2 3.4 3.4 0 0 1 .8-3.7zM352.4 388.9l5.5 5.5-5.5 5.5v-2a3.4 3.4 0 0 0 3.4-3.5 3.4 3.4 0 0 0-3.4-3.4zM352.4 383.9v5"/>
<circle cx="315.6" cy="381.4" r="7"/>
</g>
<path d="M345.1 21.7l5.5-5.5v2.1a3.4 3.4 0 0 0-3.4 3.4 3.4 3.4 0 0 0 3.4 3.4v2.1zM346.9 212.7l5.5-5.5v2.1a3.4 3.4 0 0 0-3.4 3.4 3.4 3.4 0 0 0 3.4 3.4v2.1zM352.4 234.3l5.5 5.5-5.5 5.5v-2.1a3.4 3.4 0 0 0 3.4-3.4 3.4 3.4 0 0 0-3.4-3.4zM352.4 388.9l5.5 5.5-5.5 5.5v-2a3.4 3.4 0 0 0 3.4-3.5 3.4 3.4 0 0 0-3.4-3.4z" fill="#000"/>
<text font-size="13.4" x="540.8" y="391.1">A731</text>
<g font-size="5">
<text x="201" y="121.4" transform="rotate(-90 201 121.4)">800</text>
<text x="534.6" y="189">METOD 899.124.63</text>
<text x="348.2" y="227.4">618</text>
<text x="398.9" y="321.3" transform="rotate(-90 398.9 321.3)">618</text>
</g>
<g font-size="4.2">
<text x="140.5" y="24.8">VISTA FRONTALE</text>
<text x="291.3" y="24.8">VISTA LATERALE</text>
<text x="140.2" y="215.8">VISTA POSTERIORE</text>
<text x="306.3" y="242.1">VISTA SUPERIORE</text>
</g>
<g font-size="2.8">
<text x="120.9" y="247.5">PART.1</text>
<text x="122.6" y="253.3">A732</text>
<text x="310.7" y="379.4">PART.2</text>
<text x="312.5" y="385.2">A732</text>
</g>
<g font-size="2.5">
<text x="48.5" y="11.1">1</text>
<text x="103.1" y="11.1">2</text>
<text x="153.1" y="11.1">3</text>
<text x="203.1" y="11.1">4</text>
<text x="253.1" y="11.1">5</text>
<text x="303.1" y="11.1">6</text>
<text x="353.1" y="11.1">7</text>
<text x="403.1" y="11.1">8</text>
<text x="453.1" y="11.1">9</text>
<text x="502.4" y="11.1">10</text>
<text x="552.4" y="11.1">11</text>
<text x="20.1" y="37.2">A</text>
<text x="582.9" y="37.2">A</text>
<text x="20.1" y="87.2">B</text>
<text x="582.8" y="87.2">B</text>
<text x="20" y="137.2">C</text>
<text x="582.8" y="137.2">C</text>
<text x="532.6" y="154.2">POLITECNICO DI MILANO</text>
<text x="532.7" y="160.3">C.L. DESIGN DEGLI INTERNI</text>
<text x="532.7" y="157.2">SCUOLA DEL DESIGN</text>
<text x="532.8" y="164">PROGETTO:</text>
<text x="20" y="187.2">D</text>
<text x="582.7" y="187.2">D</text>
<text x="532.8" y="214.1">CORSO:</text>
<text x="543.2" y="216">STRUMENTI E METODI</text>
<text x="546.9" y="219">DEL PROGETTO</text>
<text x="532.8" y="230.7">DOCENTE:</text>
<text x="20.1" y="237.2">E</text>
<text x="545.3" y="237.2">MARCO FERRARA</text>
<text x="582.8" y="237.2">E</text>
<text x="532.8" y="247.4">STUDENTI:</text>
<text x="543.6" y="253.8">NICOLO' CORBASCIO</text>
<text x="532.8" y="264">OGGETTO:</text>
<text x="544.8" y="268.7">MOBILE BASE CON</text>
<text x="547.1" y="271.8">RIPIANI METOD</text>
<text x="532.8" y="280.7">NOTE:</text>
<text x="20.1" y="287.2">F</text>
<text x="549.6" y="287.2">PROSPETTI</text>
<text x="582.9" y="287.2">F</text>
<text x="532.8" y="297.4">NOME FILE:</text>
<text x="542" y="303.3">METOD_899-124-63.dwg</text>
<text x="532.7" y="314.7">VERS</text>
<text x="572.3" y="314.7">DATA</text>
<text x="19.9" y="337.2">G</text>
<text x="582.8" y="337.2">G</text>
<text x="532.8" y="359.7">A</text>
<text x="566.4" y="359.7">2017.07.27</text>
<text x="532.8" y="364.2">TAVOLA NO.:</text>
<text x="569" y="364.2">2 DI</text>
<text x="576.1" y="364.2">3</text>
<text x="20" y="387.2">H</text>
<text x="582.8" y="387.2">H</text>
<text x="532.8" y="406.7">DATA:</text>
<text x="542.8" y="406.6">2017/09/05</text>
<text x="557.7" y="406.7">SCALA:</text>
<text x="573.8" y="406.6">1:5</text>
<text x="17.8" y="411.5" transform="rotate(-90 17.8 411.5)">DIRECTORY: C:\USERS\NICOLÒ\DESKTOP\QM-S_4_CUCINA\METOD_899-124-63.DWG | PLOTTED ON: 2017.04.11 | BY USER: 869709 , 872553 , 872328</text>
<text x="529.3" y="413.8">0</text>
<text x="532.7" y="409.6">REV:</text>
<text x="539.3" y="413.8">50mm</text>
<text x="542.8" y="409.7">A</text>
<text x="554.3" y="413.8">125mm</text>
<text x="557.7" y="409.7">FORMATO:</text>
<text x="569.9" y="413.8">250mm</text>
<text x="574.2" y="409.7">A2</text>
<text x="46.6" y="414.6">1</text>
<text x="103.1" y="414.6">2</text>
<text x="153.1" y="414.6">3</text>
<text x="203.1" y="414.6">4</text>
<text x="253.1" y="414.6">5</text>
<text x="303.1" y="414.6">6</text>
<text x="353.1" y="414.6">7</text>
<text x="403.1" y="414.6">8</text>
<text x="453.1" y="414.6">9</text>
<text x="502.4" y="414.6">10</text>
</g>
<g font-size="2.4">
<text x="350" y="22.5" transform="rotate(-90 350 22.5)">A</text>
<text x="351.8" y="213.5" transform="rotate(-90 351.8 213.5)">A</text>
<text x="353" y="239" transform="rotate(90 353 239)">D</text>
<text x="353" y="393.6" transform="rotate(90 353 393.6)">D</text>
</g>
<g font-size="2.3">
<text x="352.6" y="24.4" transform="rotate(-90 352.6 24.4)">A732</text>
<text x="354.4" y="215.4" transform="rotate(-90 354.4 215.4)">A732</text>
<text x="350.4" y="237.1" transform="rotate(90 350.4 237.1)">A732</text>
<text x="350.4" y="391.8" transform="rotate(90 350.4 391.8)">A732</text>
</g>
</svg>
